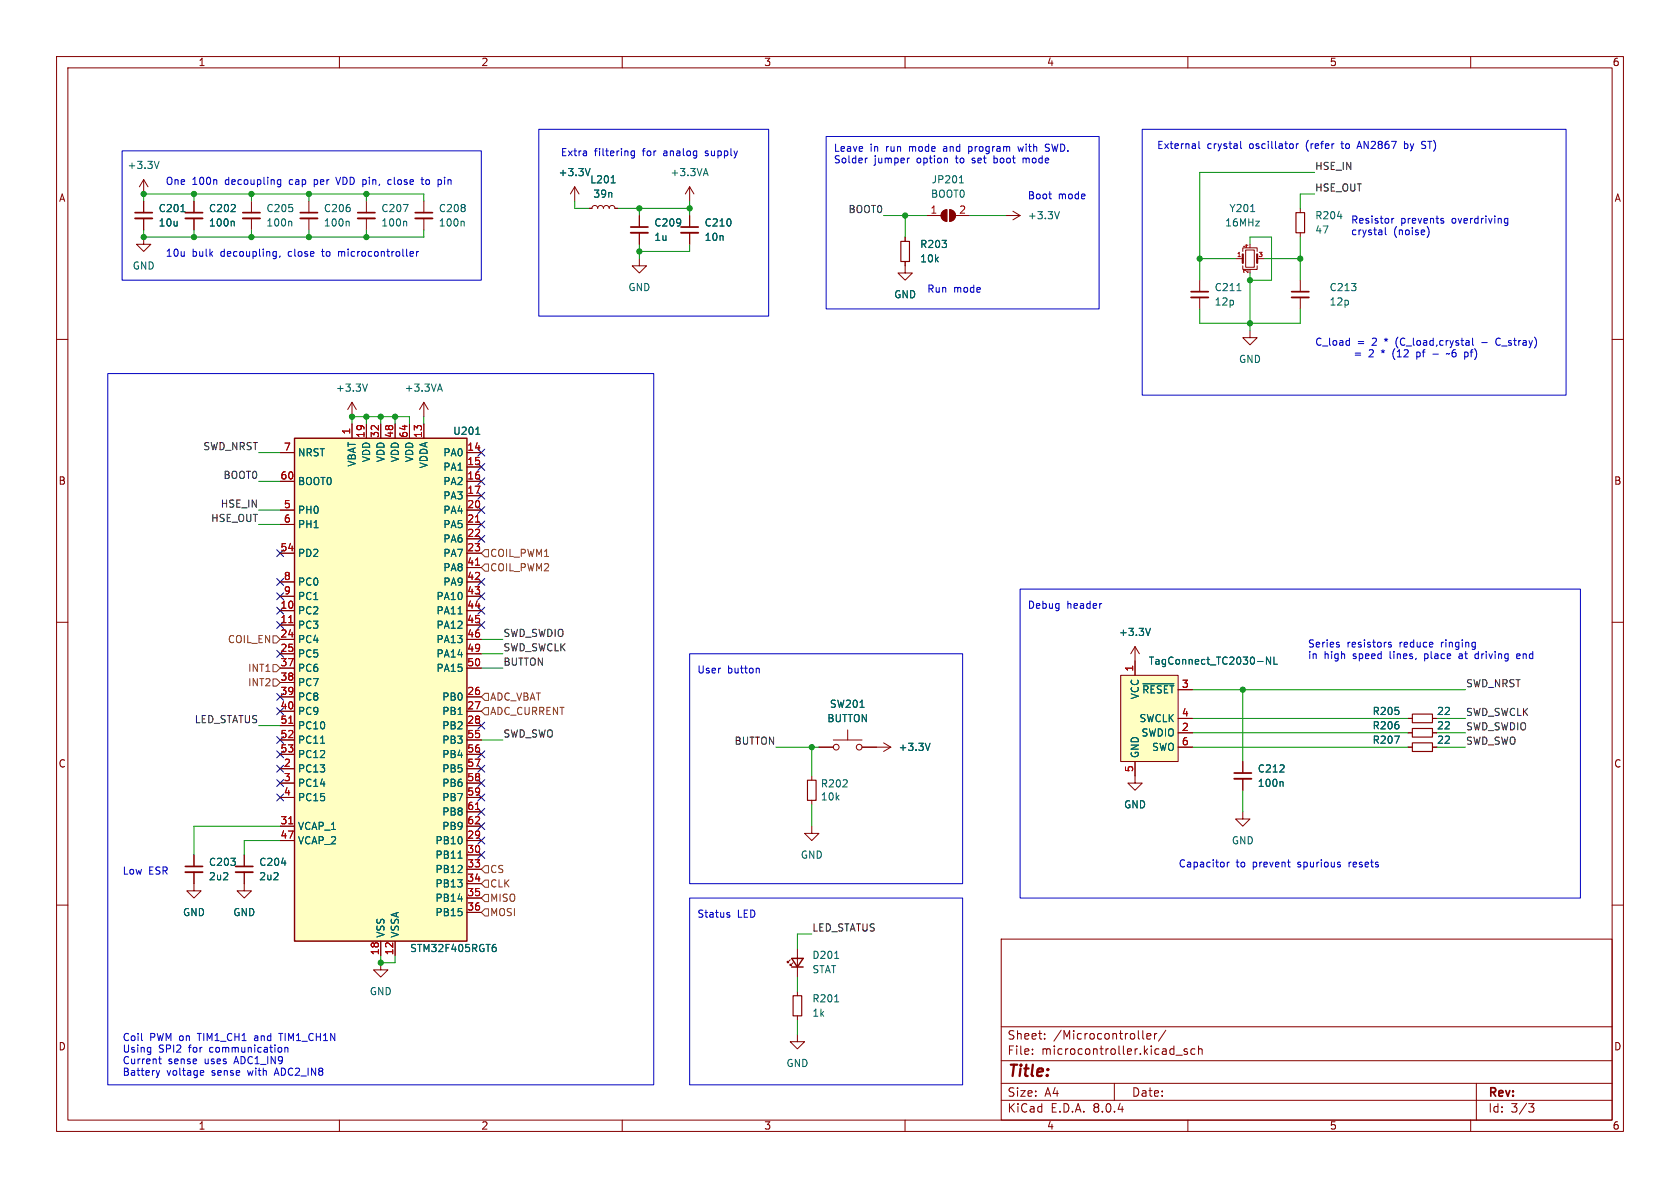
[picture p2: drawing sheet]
<svg xmlns="http://www.w3.org/2000/svg" width="297mm" height="210mm" viewBox="0 0 297 210" stroke-linecap="round" stroke-linejoin="round" font-family="sans-serif">
<g fill="none" stroke="#840000" stroke-width=".18">
<path d="M10 10h277v190h-277zM12 12h273v186h-273zM60 10v2M110 10v2M160 10v2M210 10v2M260 10v2M25.4 31.8v2.5M25.4 35.6v2M25.4 38.6v2M25.4 31.8l-.8 1.2M25.4 31.8l.8 1.2"/>
<path d="M34.3 35.6v2M34.3 38.6v2M44.4 35.6v2M44.4 38.6v2M64.8 35.6v2M64.8 38.6v2M121.9 38.1v2M10 60h2M25.4 41.9v1.3h1.3l-1.3 1.3-1.3-1.3h1.3M121.9 41.1v2.1M285 60h2M10 110h2"/>
<path d="M285 110h2M219.7 134.6v2.1M219.7 137.7v2M248.9 132.1h.8M248.9 127h.8M248.9 129.5h.8M253.2 132.1h.8M253.2 127h.8M253.2 129.5h.8M10 160h2M285 160h2M139.7 169.7l-.5 .5v-.3v.3h.2"/>
<path d="M140.2 170.2l-.5 .5v-.3v.3h.3M141 167.6v5.1M141 175.3v.7M141 179.6v.7M177 166h108v32h-108zM60 198v2M110 198v2M141 182.9v1.3h1.2l-1.2 1.2-1.3-1.2h1.3M160 198v2M177 194.5h108M177 191.5h108M177 187.5h108"/>
<path d="M177 181.5h108M182.5 186.3v.1M182.5 185.5v.1M184.7 183.6v.1M184.7 182.8v.1M197 191.5v3M202 182.2v1.3l.2 .2M202.7 183.2l.8-.1-.1-.3-.4-.1-.3 .2 .1 .7h.6M204.1 182.7v1M204.5 182.7l-.3 .1-.1 .2M206.1 182.1l-1.3 2M207.9 186.5h1.1"/>
<path d="M209.9 185.5l-.4-.1-.2 .2 .1 .2 .5 .2v.3h-.6M210 198v2M211.2 185.5l-.4-.1-.3 .3v.4l.2 .2h.5M211.9 185.5l.2-.1 .4 .1v.9M211.9 184.9v1.5M260 198v2M261 191.5v6.5M270.2 195.1h1l-.5 .6 .4 .1 .1 .5-.3 .3h-.4"/>
</g>
<path d="M23.9 38.6h3M32.8 38.6h3M42.9 38.6h3.1M63.2 38.6h3.1M120.4 41.1h3M218.2 137.7h3" fill="none" stroke="#840000" stroke-width=".33"/>
<path d="M23.9 37.6h3M32.8 37.6h3M42.9 37.6h3.1M63.2 37.6h3.1M120.4 40.1h3M218.2 136.7h3" fill="none" stroke="#840000" stroke-width=".3"/>
<path d="M28.1 28.5l-.4 1.3M32 37.4h.7M41.2 39.1l.2 .2v.7M51.4 39.1l.2 .2v.7M71.3 36.1h.8l-.5 1.3M71.7 39.1l.2 .2v.7M226.7 138.2l.1 .2v.6M246.5 130.1h.9l-.6 1.3M147.6 169.4h.7M147.6 177.1h.7" fill="none" stroke="#006464" stroke-width=".18"/>
<path d="M249.7 131.3h3.5v1.5h-3.5zM249.7 126.2h3.5v1.6h-3.5zM249.7 128.8h3.5v1.5h-3.5zM140.2 176h1.5v3.6h-1.5z" fill="none" stroke="#840000" stroke-width=".2"/>
<path d="M140 169.4h2l-1 1.5zM140 170.9h2" fill="none" stroke="#840000" stroke-width=".25"/>
<path d="M52.1 77.5h30.4v88.9h-30.4z" fill="#ffffc2"/>
<path d="M52.1 77.5h30.4v88.9h-30.4z" fill="none" stroke="#840000" stroke-width=".25"/>
<g fill="none" stroke="#840000" stroke-width=".18">
<path d="M74.9 35.6v2M74.9 38.6v2M113 38.1v2M121.9 33l-.7 1.3M121.9 33v2.6M121.9 33l.8 1.3M163.8 38.1h2.6M166.7 37.4l.7-.3v2a1.02 1.02 0 0 1-.9-.6 1.02 1.02 0 0 1 .2-1.1zM167.9 37.1a1.02 1.02 0 0 1 1 1 1.02 1.02 0 0 1-1 1zM168.9 38.1h2.5M177.8 38.1h2.5M179.1 37.3l1.2 .8"/>
<path d="M180.3 38.1l-1.2 .8M113 45.7v1.3h1.3l-1.3 1.3-1.2-1.3h1.2M113 41.1v2.1M160 46.2v2.1h1.3l-1.3 1.2-1.3-1.2h1.3M160 41.9v.8M212.1 49.5v2.1M212.1 52.6v2M218.4 45.7h1.3M219.7 47v.6h2.5v-.6M219.7 44.5v-.7h2.5v.7M220.2 44.2h1.5v3h-1.5zM222.2 45.7h1.3"/>
<path d="M62.2 71.1v2.6M62.2 74.9v2.6M62.2 71.1l-.7 1.3M62.2 71.1l.8 1.3M64.8 74.9v2.6M67.3 74.9v2.6M69.8 74.9v2.6M72.4 74.9v2.6M74.9 71.1v2.6M74.9 74.9v2.6M74.9 71.1l-.7 1.3M74.9 71.1l.8 1.3"/>
<path d="M49.5 80h2.6M49.5 85.1h2.6M49.5 90.2h2.6M49.5 92.7h2.6M49.5 97.8h2.6M82.5 80h2.6M82.5 82.6h2.6M82.5 85.1h2.6M82.5 87.6h2.6M82.5 90.2h2.6M82.5 92.7h2.6M82.5 95.3h2.6"/>
<path d="M82.5 97.8h2.6M49.5 108h2.6M49.5 110.5h2.6M49.5 113h2.6M49.5 115.6h2.6M49.5 118.1h2.6M49.5 102.9h2.6M49.5 105.4h2.6M82.5 108h2.6M82.5 110.5h2.6M82.5 113h2.6M82.5 115.6h2.6"/>
<path d="M82.5 118.1h2.6M82.5 100.3h2.6M82.5 102.9h2.6M82.5 105.4h2.6M49.5 135.9h2.6M49.5 123.2h2.6M49.5 125.7h2.6M49.5 128.3h2.6M49.5 138.4h2.6M49.5 120.7h2.6M49.5 130.8h2.6M49.5 133.4h2.6"/>
<path d="M82.5 135.9h2.6M82.5 123.2h2.6M82.5 125.7h2.6M82.5 128.3h2.6M82.5 138.4h2.6M82.5 130.8h2.6M82.5 133.4h2.6M143.5 137.2v.7M144.8 132.1h2.5M147.3 130.8h5.1M149.9 129v1.8M152.4 132.1h5.1"/>
<path d="M156.2 131.3l1.3 .8M157.5 132.1l-1.3 .7M34.3 154.2v3.3h1.3l-1.3 1.3-1.3-1.3h1.3M34.3 151.1v2.1M43.2 154.2v3.3h1.2l-1.2 1.3-1.3-1.3h1.3M43.2 151.1v2.1M49.5 148.6h2.6M49.5 146.1h2.6M49.5 141h2.6M82.5 148.6h2.6M82.5 151.1h2.6M82.5 146.1h2.6"/>
<path d="M82.5 153.7h2.6M82.5 156.2h2.6M82.5 158.8h2.6M82.5 141h2.6M82.5 143.5h2.6M143.5 146.1v1.2h1.3l-1.3 1.3-1.3-1.3h1.3M143.5 141.5v.7M67.3 170.2v1.3h1.3l-1.3 1.2-1.3-1.2h1.3M67.3 166.4v2.5M69.8 166.4v2.5M82.5 161.3h2.6"/>
<circle cx="147.8" cy="132.1" r=".51"/>
<circle cx="151.9" cy="132.1" r=".51"/>
</g>
<path d="M84.1 92.3h.7M84.1 99.9h.7M51 110.1h.8M51 127.9h.8M51 145.6h.8M84.1 143.1h.7" fill="none" stroke="#a90000" stroke-width=".18"/>
<g fill="none" stroke="#006464" stroke-width=".18">
<path d="M81.9 39.1l.2 .2v.7M124.5 30.7h.6M124.8 29.8l.4 1.3M169.6 32.3h.7M169.8 31.2l.2-.1v1.2M187.3 37.4l-.4 1.3M221.1 37.4h.7M218.7 51.4h.7M65 67.9l-.5 1.3M77.5 68.8h.6M77.8 67.9l.4 1.3M84.1 76.8h.7"/>
<path d="M81 108.5h.7M56.7 131.4h.7M152 125h.8M164.4 131.4l-.4 1.3M49.8 152.6h.7M81 151.7h.7M87.3 167.4l.3 .1 .1 .2v.4l-.4 .1M87.4 166.9h.2"/>
</g>
<path d="M159.3 42.7h1.5v3.5h-1.5zM142.7 137.9h1.6v3.6h-1.6z" fill="none" stroke="#840000" stroke-width=".2"/>
<path d="M73.4 38.6h3.1M111.5 41.1h3.1M210.6 52.6h3M32.8 154.2h3M41.7 154.2h3" fill="none" stroke="#840000" stroke-width=".33"/>
<path d="M73.4 37.6h3.1M111.5 40.1h3.1M210.6 51.6h3M32.8 153.2h3M41.7 153.2h3" fill="none" stroke="#840000" stroke-width=".3"/>
<g fill="#840000" stroke="#840000" stroke-width=".18">
<path d="M166.7 37.4l.7-.3v2a1.02 1.02 0 0 1-.9-.6 1.02 1.02 0 0 1 .2-1.1z"/>
<path d="M167.9 37.1a1.02 1.02 0 0 1 1 1 1.02 1.02 0 0 1-1 1z"/>
</g>
<path d="M219.7 45v1.5M222.2 45v1.5" fill="none" stroke="#840000" stroke-width=".38"/>
<path d="M198.1 119.4h10.2v15.2h-10.2z" fill="#ffffc2"/>
<g fill="none" stroke="#840000" stroke-width=".18">
<path d="M25.4 35.6v2M25.4 38.6v2M34.3 35.6v2M34.3 38.6v2M54.6 35.6v2M54.6 38.6v2M101.6 33l-.8 1.3M101.6 33v2.6M101.6 33l.8 1.3M104.1 36.8h.5l.2-.3 .4-.2 .3 .2 .2 .3 .1-.3 .4-.2 .3 .2 .2 .3 .1-.3 .4-.2 .3 .2 .2 .3 .1-.3 .4-.2 .4 .2 .1 .3h.5M113 38.1v2M121.9 38.1v2"/>
<path d="M229.9 36.8v.8M113 41.1v2.1M121.9 41.1v2.1M160 41.9v.8M160 46.2v.8M221 58.4v1.3h1.2l-1.2 1.3-1.3-1.3h1.3M229.9 41.1v.8M229.9 49.5v2.1M229.9 52.6v2M62.2 74.9v2.6M64.8 74.9v2.6M67.3 74.9v2.6"/>
<path d="M69.8 74.9v2.6M72.4 74.9v2.6M74.9 74.9v2.6M49.5 80h2.6M49.5 85.1h2.6M49.5 90.2h2.6M49.5 92.7h2.6M49.5 97.8h2.6M82.5 80h2.6M82.5 82.6h2.6M82.5 85.1h2.6M82.5 87.6h2.6"/>
<path d="M82.5 90.2h2.6M82.5 92.7h2.6M82.5 95.3h2.6M82.5 97.8h2.6M49.5 108h2.6M49.5 110.5h2.6M49.5 113h2.6M49.5 115.6h2.6M49.5 118.1h2.6M49.5 102.9h2.6M49.5 105.4h2.6M82.5 108h2.6"/>
<path d="M82.5 110.5h2.6M82.5 113h2.6M82.5 115.6h2.6M82.5 118.1h2.6M82.5 100.3h2.6M82.5 102.9h2.6M82.5 105.4h2.6M198.1 119.4h10.2v15.2h-10.2zM200.7 114.3v5.1M200.7 114.3l-.8 1.3M200.7 114.3l.7 1.3M49.5 135.9h2.6"/>
<path d="M49.5 123.2h2.6M49.5 125.7h2.6M49.5 128.3h2.6M49.5 138.4h2.6M49.5 120.7h2.6M49.5 130.8h2.6M49.5 133.4h2.6M82.5 135.9h2.6M82.5 123.2h2.6M82.5 125.7h2.6M82.5 128.3h2.6M82.5 138.4h2.6"/>
<path d="M82.5 130.8h2.6M82.5 133.4h2.6M144.8 132.1h2.5M152.4 132.1h2.5M200.7 134.6v3.8h1.2l-1.2 1.3-1.3-1.3h1.3M208.3 129.5h2.5M208.3 121.9h2.5M208.3 127h2.5M208.3 132.1h2.5M219.7 134.6v2.1M219.7 137.7v2M248.9 129.5h.8"/>
<path d="M248.9 127h.8M248.9 132.1h.8M253.2 129.5h.8M253.2 127h.8M253.2 132.1h.8M34.3 151.1v2.1M34.3 154.2v2M43.2 151.1v2.1M43.2 154.2v2M49.5 148.6h2.6M49.5 146.1h2.6M49.5 141h2.6"/>
<path d="M82.5 148.6h2.6M82.5 151.1h2.6M82.5 146.1h2.6M82.5 153.7h2.6M82.5 156.2h2.6M82.5 158.8h2.6M82.5 141h2.6M82.5 143.5h2.6M219.7 143.5v1.3h1.3l-1.3 1.3-1.3-1.3h1.3M67.3 166.4v2.5M69.8 166.4v2.5M82.5 161.3h2.6"/>
</g>
<g fill="none" stroke="#006464" stroke-width=".18">
<path d="M32 37.4h.7M41.2 39.1l.2 .2v.7M61.6 39.1l.1 .2v.7M104.3 29.8l-.4 1.3M108 32.3h.8M236.5 38.3h.7M84.1 76.8h.7M81 108.5h.7M203.4 111.1l-.4 1.2M224.6 116.1v1.3l-.7-1.3v1.3M225.2 116.1v1.3h.6M56.7 131.4h.7"/>
<path d="M152 125h.8M164.4 131.4l-.4 1.3M202.1 120.9h5.4M226.7 138.2l.1 .2v.6M246.5 130.1h.9l-.6 1.3M49.8 152.6h.7M81 151.7h.7M87.3 167.4l.3 .1 .1 .2v.4l-.4 .1M87.4 166.9h.2"/>
</g>
<path d="M229.1 37.6h1.5v3.5h-1.5z" fill="none" stroke="#840000" stroke-width=".2"/>
<path d="M53.1 38.6h3M228.3 52.6h3.1" fill="none" stroke="#840000" stroke-width=".33"/>
<path d="M53.1 37.6h3M228.3 51.6h3.1" fill="none" stroke="#840000" stroke-width=".3"/>
<path d="M85.7 97.2h.7v1.2h-.7l-.6-.6zM85.7 99.7h.7v1.3h-.7l-.6-.7zM48.3 112.4h.6l.6 .6-.6 .7h-.6zM48.3 117.5h.6l.6 .6-.6 .6h-.6zM48.3 120h.6l.6 .7-.6 .6h-.6zM85.7 125.1h.7v1.3h-.7l-.6-.7zM85.7 122.6h.7v1.2h-.7l-.6-.6zM85.7 155.6h.7v1.2h-.7l-.6-.6zM85.7 158.1h.7v1.3h-.7l-.6-.6zM85.7 153h.7v1.3h-.7l-.6-.6zM85.7 160.7h.7v1.2h-.7l-.6-.6z" fill="none" stroke="#725600" stroke-width=".18"/>
<g fill="none" stroke="#0000c2" stroke-width=".18">
<path d="M21.6 26.7h63.5v22.8h-63.5zM49.6 31.8h-.3l-.3 .2 .1 .5h.5M49.6 31.8v1l-.2 .2h-.3M59.4 31.3l.4 1.3M69.2 31.8h-.4l-.2 .2 .1 .5h.5M74.4 31.8h.5M74.6 31.3v1.1l.3 .2M77.8 31.8l.3 .2v.4l-.3 .2M95.2 22.9h40.7v33h-40.7zM112.2 26.7v1l-.3 .2h-.3M112.2 26.7h-.4l-.2 .2 .1 .6h.5M146 24.1h48.3v30.5h-48.3z"/>
<path d="M153.3 27.9l-.3 .2M160.8 27.9l-.3 .1M171.2 25.9v1.3M171.2 26.7l.2 .1M171.4 25.9l-.2 .1M175.7 27.5v1.3M175.7 28.7l.1 .1M175.8 27.9l-.1 .1M180 25.9l.2 .9 .2-.7M180.9 27.9v.9M181.2 27.9l-.3 .2M184.8 26.7h.6"/>
<path d="M185.4 34.3h.5M185.5 25.5h-.5l-.2 .2 .1 .3 .5 .2M185.8 35.1h.1M201.9 22.9h75v47h-75zM211.9 25v1.1l.2 .2M219.3 25v1.1l.2 .2M228.5 25.5l.1 .2-.1 .5M229.2 25.4v.9M229.5 25.4l-.3 .3M240 25.9h.6M240.3 25l-.4 1.3M246.1 38.6v.9"/>
<path d="M246.4 38.6l-.3 .2M248.3 25v1.3M248.3 26.2l.4 .1M248.7 25.4l-.4 .1M251.6 25.6l.3 .1M251.6 25h.4M251.9 26.2l-.4 .1M254.9 38.6l.3 .1M254.9 39l.3 .1v.2l-.1 .2h-.3M266.6 38.7l-.4-.1-.2 .2 .1 .6h.5M266.6 38.6v1l-.3 .3-.3-.1M48.5 44.5h.3"/>
<path d="M48.8 44.5v1l-.2 .2M48.8 45.2l-.3 .1M49.5 45.2l-.1 .3M59.9 44.5v.8M60 44.5l-.1 .1M72.7 44.5h.3l.1 .3-.6 .1M73 45.2l-.3 .1M73.6 44.5v.8M74 44.5l-.4 .2M238.6 59.8v1.2M244.9 40.2v1.1l.2 .2M252.6 40.6v.8l-.3 .6"/>
<path d="M260.3 59.8v1.1l.2 .1M264.9 59.8a.69 .69 0 0 0-.5 .6 .69 .69 0 0 0 .5 .6M19 66h96.6v125.8h-96.6zM238.4 60.2l.2 .1M238.6 61h-.2M239.6 62.4h1M239.6 62.8h1M242.2 61.8l-.1 .1M242.5 61.8l.3 .3M242.8 62.2l-.8 .9h.8M246.3 63l.3 .6M247 63.1h.8"/>
<path d="M251 62.3l.1 .2-.1 .5M251.4 62.2h.5M251.6 62v1.1M256.8 62.1v.9l.1 .1 .5-.1v-.5l-.1-.1-.4-.1-.2 .2M259.3 60.2h.2l.2 .2v.6M259.7 61h-.4M259.7 60.5l-.4 .1M260.7 61.6a1.46 1.46 0 0 1 0 2M262 60.6h.9M121.9 115.6h48.3v40.6h-48.3zM133.9 118.1l.3 .2v.7M180.3 104.1h99.1v54.7h-99.1z"/>
<path d="M194.7 106.7h.1M236.6 114l.2 .1-.2 .3M236.6 113.5l.1 .1M245.9 113.6l-.3-.1-.1 .2v.2l.4 .1v.3h-.4M258.1 115.6h-.1M258.1 115.9l-.2 .2 .2 .3M261.2 115.6h-.3l-.1 .2v.5l.4 .1M268.7 115.6h-.4l-.2 .2 .1 .6h.5M268.7 115.9l-.6 .1M121.9 158.8h48.3v33h-48.3zM217 152.4v.9M217.3 152.4l-.3 .3"/>
<path d="M227.6 152.4h.5M228 153.3h.1M236.9 152.9v.3M128.7 161.7l.3 .1v.2l-.1 .1h-.3M128.7 161.3l.3 .1M25.1 183.9l.1 .1M26.5 185.2h.1M26.6 185.2v1.1M26.6 185.9l-.1 .1M27.6 189.2l.3 .9M27.9 190.1l-.2 .3M28 187.2h.5"/>
<path d="M28.2 186.8v1.1l.3 .1M28.2 189.2l-.3 .9M35.6 189.2l.4 .1v.2l-.6 .2M36 190l-.4 .1M49.3 182.7h.7M49.7 185.2l.1 .2-.1 .5M50.4 185.3l.1-.1h.3l.1 .8M50.4 185.2v.8"/>
</g>
<g fill="none" stroke="#009600" stroke-width=".18">
<path d="M25.4 35.6v-1.3h49.5v1.3M34.3 34.3v1.3M44.4 34.3v1.3M54.6 34.3v1.3M64.8 34.3v1.3M101.6 35.6v1.2h2.5M109.2 36.8h12.7M113 36.8v1.3M121.9 35.6v2.5M156.2 38.1h7.6M160 38.1v3.8M171.4 38.1h6.4"/>
<path d="M232.4 30.5h-20.3v19M232.4 34.3h-2.5v2.5M25.4 40.6v1.3h49.5v-1.3M34.3 40.6v1.3M44.4 40.6v1.3M54.6 40.6v1.3M64.8 40.6v1.3M113 43.2v2.5M121.9 43.2v1.3h-8.9M212.1 54.6v2.6h17.8v-2.6M212.1 45.7h6.3M221 43.2v-1.3h3.8v7.6h-3.8"/>
<path d="M221 48.3v10.1M223.5 45.7h6.4M229.9 41.9v7.6M62.2 74.9v-1.2h10.2v1.2M64.8 73.7v1.2M67.3 73.7v1.2M69.8 73.7v1.2M74.9 73.7v1.2M45.7 80h3.8M45.7 90.2h3.8M45.7 85.1h3.8M45.7 92.7h3.8"/>
<path d="M85.1 118.1h3.8M85.1 113h3.8M85.1 115.6h3.8M45.7 128.3h3.8M85.1 130.8h3.8M137.2 132.1h7.6M143.5 132.1v5.1M210.8 121.9h48.3M210.8 129.5h38.1M210.8 127h38.1M210.8 132.1h38.1M219.7 121.9v12.7"/>
<path d="M219.7 139.7v3.8M254 129.5h5.1M254 127h5.1M254 132.1h5.1M49.5 148.6h-6.3v2.5M49.5 146.1h-15.2v5M143.5 142.2v3.9M67.3 168.9v1.3h2.5v-1.3M141 172.7v2.6M143.5 165.1h-2.5v2.5M141 180.3v2.6"/>
</g>
<g fill="none" stroke="#000084" stroke-width=".18">
<path d="M84.5 79.4l1.2 1.2M85.7 79.4l-1.2 1.2M48.9 97.2l1.2 1.2M50.1 97.2l-1.2 1.2M84.5 94.6l1.2 1.3M84.5 89.6l1.2 1.2M84.5 84.5l1.2 1.2M84.5 81.9l1.2 1.3M84.5 92.1l1.2 1.2M84.5 87l1.2 1.2M85.7 94.6l-1.2 1.3M85.7 89.6l-1.2 1.2"/>
<path d="M85.7 84.5l-1.2 1.2M85.7 81.9l-1.2 1.3M85.7 92.1l-1.2 1.2M85.7 87l-1.2 1.2M48.9 104.8l1.2 1.2M48.9 107.3l1.2 1.3M48.9 115l1.2 1.2M48.9 102.3l1.2 1.2M48.9 109.9l1.2 1.2M50.1 115l-1.2 1.2M50.1 104.8l-1.2 1.2M50.1 107.3l-1.2 1.3"/>
<path d="M50.1 102.3l-1.2 1.2M50.1 109.9l-1.2 1.2M84.5 109.9l1.2 1.2M84.5 107.3l1.2 1.3M84.5 104.8l1.2 1.2M84.5 102.3l1.2 1.2M85.7 109.9l-1.2 1.2M85.7 107.3l-1.2 1.3M85.7 104.8l-1.2 1.2M85.7 102.3l-1.2 1.2M48.9 125.1l1.2 1.2M48.9 130.2l1.2 1.2"/>
<path d="M48.9 135.3l1.2 1.2M48.9 137.8l1.2 1.2M48.9 132.7l1.2 1.3M48.9 122.6l1.2 1.2M50.1 130.2l-1.2 1.2M50.1 125.1l-1.2 1.2M50.1 122.6l-1.2 1.2M50.1 135.3l-1.2 1.2M50.1 137.8l-1.2 1.2M50.1 132.7l-1.2 1.3M84.5 127.7l1.2 1.2M84.5 132.7l1.2 1.3"/>
<path d="M84.5 135.3l1.2 1.2M84.5 137.8l1.2 1.2M85.7 127.7l-1.2 1.2M85.7 132.7l-1.2 1.3M85.7 135.3l-1.2 1.2M85.7 137.8l-1.2 1.2M48.9 140.4l1.2 1.2M50.1 140.4l-1.2 1.2M84.5 145.4l1.2 1.3M84.5 148l1.2 1.2M84.5 142.9l1.2 1.2M84.5 140.4l1.2 1.2"/>
<path d="M84.5 150.5l1.2 1.2M85.7 145.4l-1.2 1.3M85.7 148l-1.2 1.2M85.7 142.9l-1.2 1.2M85.7 140.4l-1.2 1.2M85.7 150.5l-1.2 1.2"/>
</g>
<path d="M84.1 92.3h.7M84.1 99.9h.7M51 110.1h.8M51 127.9h.8M51 145.6h.8M84.1 143.1h.7" fill="none" stroke="#a90000" stroke-width=".18"/>
<g fill="#009600" stroke="#009600" stroke-width=".18">
<circle cx="221" cy="57.2" r=".46"/>
<circle cx="221" cy="49.5" r=".46"/>
<circle cx="219.7" cy="121.9" r=".46"/>
<circle cx="67.3" cy="73.7" r=".46"/>
<circle cx="64.8" cy="73.7" r=".46"/>
<circle cx="54.6" cy="41.9" r=".46"/>
<circle cx="54.6" cy="34.3" r=".46"/>
<circle cx="62.2" cy="73.7" r=".46"/>
<circle cx="69.8" cy="73.7" r=".46"/>
<circle cx="113" cy="44.5" r=".46"/>
<circle cx="113" cy="36.8" r=".46"/>
<circle cx="143.5" cy="132.1" r=".46"/>
<circle cx="121.9" cy="36.8" r=".46"/>
<circle cx="160" cy="38.1" r=".46"/>
<circle cx="67.3" cy="170.2" r=".46"/>
<circle cx="44.4" cy="41.9" r=".46"/>
<circle cx="34.3" cy="41.9" r=".46"/>
<circle cx="64.8" cy="34.3" r=".46"/>
<circle cx="64.8" cy="41.9" r=".46"/>
<circle cx="34.3" cy="34.3" r=".46"/>
<circle cx="25.4" cy="41.9" r=".46"/>
<circle cx="25.4" cy="34.3" r=".46"/>
<circle cx="44.4" cy="34.3" r=".46"/>
<circle cx="212.1" cy="45.7" r=".46"/>
<circle cx="229.9" cy="45.7" r=".46"/>
</g>
<text font-size="2.8" fill="#840000" x="178" y="190.9">Title:</text>
<g font-size="2.1" fill="#840000">
<text x="178" y="184">Sheet:</text>
<text x="186.2" y="184">/Microcontroller/</text>
<text x="178" y="186.7">File:</text>
<text x="184.1" y="186.7">microcontroller.kicad_sch</text>
<text x="178" y="196.9">KiCad</text>
<text x="178" y="194.1">Size:</text>
<text x="184.7" y="194.1">A4</text>
<text x="185.7" y="196.9">E.D.A.</text>
<text x="193.3" y="196.9">8.0.4</text>
<text x="200" y="194.1">Date:</text>
<text x="263" y="194.3">Rev:</text>
<text x="263" y="196.9">Id:</text>
<text x="267.1" y="196.9">3/3</text>
</g>
<g font-size="1.8" fill="#840000">
<text x="35" y="11.9">1</text>
<text x="85" y="11.9">2</text>
<text x="135" y="11.9">3</text>
<text x="185" y="11.9">4</text>
<text x="235" y="11.9">5</text>
<text x="285" y="11.9">6</text>
<text x="10.3" y="35.9">A</text>
<text x="285.3" y="35.9">A</text>
<text x="10.3" y="85.9">B</text>
<text x="285.3" y="85.9">B</text>
<text x="10.3" y="135.9">C</text>
<text x="285.3" y="135.9">C</text>
<text x="10.3" y="185.9">D</text>
<text x="285.3" y="185.9">D</text>
<text x="35" y="199.9">1</text>
<text x="85" y="199.9">2</text>
<text x="135" y="199.9">3</text>
<text x="185" y="199.9">4</text>
<text x="235" y="199.9">5</text>
<text x="285" y="199.9">6</text>
</g>
<g font-size="1.8" fill="#0000c2">
<text x="99.1" y="27.7">Extra</text>
<text x="105.1" y="27.7">filtering</text>
<text x="113.7" y="27.7">for</text>
<text x="117.6" y="27.7">analog</text>
<text x="125.2" y="27.7">supply</text>
<text x="147.3" y="26.9">Leave</text>
<text x="147.3" y="29">Solder</text>
<text x="153.8" y="26.9">in</text>
<text x="154.5" y="29">jumper</text>
<text x="156.7" y="26.9">run</text>
<text x="161" y="26.9">mode</text>
<text x="162.2" y="29">option</text>
<text x="167.2" y="26.9">and</text>
<text x="169.3" y="29">to</text>
<text x="171.9" y="26.9">program</text>
<text x="172.3" y="29">set</text>
<text x="176.3" y="29">boot</text>
<text x="180.9" y="26.9">with</text>
<text x="181.7" y="29">mode</text>
<text x="185.9" y="26.9">SWD.</text>
<text x="204.5" y="26.4">External</text>
<text x="213.4" y="26.4">crystal</text>
<text x="221" y="26.4">oscillator</text>
<text x="231.1" y="26.4">(refer</text>
<text x="237.6" y="26.4">to</text>
<text x="240.7" y="26.4">AN2867</text>
<text x="249.1" y="26.4">by</text>
<text x="252.4" y="26.4">ST)</text>
<text x="29.2" y="32.8">One</text>
<text x="33.9" y="32.8">100n</text>
<text x="39.9" y="32.8">decoupling</text>
<text x="51.4" y="32.8">cap</text>
<text x="56" y="32.8">per</text>
<text x="60.2" y="32.8">VDD pin,</text>
<text x="69.6" y="32.8">close</text>
<text x="75.8" y="32.8">to</text>
<text x="78.9" y="32.8">pin</text>
<text x="181.6" y="35.3">Boot</text>
<text x="187.1" y="35.3">mode</text>
<text x="238.8" y="39.6">Resistor</text>
<text x="238.8" y="41.7">crystal</text>
<text x="246.3" y="41.7">(noise)</text>
<text x="247.6" y="39.6">prevents</text>
<text x="256.8" y="39.6">overdriving</text>
<text x="29.2" y="45.5">10u</text>
<text x="33.9" y="45.5">bulk</text>
<text x="39.1" y="45.5">decoupling,</text>
<text x="51.2" y="45.5">close</text>
<text x="57.4" y="45.5">to</text>
<text x="60.5" y="45.5">microcontroller</text>
<text x="163.8" y="51.8">Run</text>
<text x="168.6" y="51.8">mode</text>
<text x="232.4" y="61.2">C_load</text>
<text x="239.9" y="61.2">=</text>
<text x="242.7" y="61.2">2</text>
<text x="243.3" y="63.3">2</text>
<text x="245.1" y="61.2">*</text>
<text x="245.7" y="63.3">*</text>
<text x="247.2" y="61.2">(C_load,crystal</text>
<text x="247.9" y="63.3">(12</text>
<text x="252.3" y="63.3">pf</text>
<text x="255.3" y="63.3">-</text>
<text x="258.1" y="63.3">~6</text>
<text x="265.3" y="61.2">C_stray)</text>
<text x="181.6" y="107.7">Debug</text>
<text x="188.6" y="107.7">header</text>
<text x="123.2" y="119.1">User</text>
<text x="128.6" y="119.1">button</text>
<text x="231.1" y="114.5">Series</text>
<text x="231.1" y="116.6">in</text>
<text x="234.1" y="116.6">high</text>
<text x="238.1" y="114.5">resistors</text>
<text x="239.3" y="116.6">speed</text>
<text x="246" y="116.6">lines,</text>
<text x="247.5" y="114.5">reduce</text>
<text x="252.3" y="116.6">place</text>
<text x="255" y="114.5">ringing</text>
<text x="258.6" y="116.6">at</text>
<text x="261.6" y="116.6">driving</text>
<text x="269.2" y="116.6">end</text>
<text x="21.6" y="154.7">Low</text>
<text x="26.3" y="154.7">ESR</text>
<text x="208.3" y="153.4">Capacitor</text>
<text x="218.5" y="153.4">to</text>
<text x="221.6" y="153.4">prevent</text>
<text x="229.7" y="153.4">spurious</text>
<text x="238.9" y="153.4">resets</text>
<text x="123.2" y="162.3">Status</text>
<text x="130.3" y="162.3">LED</text>
<text x="21.6" y="184.1">Coil</text>
<text x="26.4" y="184.1">PWM on</text>
<text x="35.3" y="184.1">TIM1_CH1</text>
<text x="45.4" y="184.1">and</text>
<text x="50.1" y="184.1">TIM1_CH1N</text>
<text x="21.6" y="186.2">Using</text>
<text x="21.6" y="188.2">Current</text>
<text x="21.6" y="190.2">Battery</text>
<text x="28" y="186.2">SPI2</text>
<text x="29.5" y="190.2">voltage</text>
<text x="29.7" y="188.2">sense</text>
<text x="33.5" y="186.2">for</text>
<text x="36.3" y="188.2">uses</text>
<text x="37.3" y="186.2">communication</text>
<text x="37.5" y="190.2">sense</text>
<text x="41.7" y="188.2">ADC1_IN9</text>
<text x="44.1" y="190.2">with</text>
<text x="49.1" y="190.2">ADC2_IN8</text>
</g>
<g font-size="1.8" fill="#006464">
<text x="22.5" y="30.1">+3.3V</text>
<text x="98.7" y="31.3">+3.3V</text>
<text x="104.2" y="32.6">L201</text>
<text x="104.8" y="35.2">39n</text>
<text x="118.4" y="31.3">+3.3VA</text>
<text x="164.5" y="35.2">BOOT0</text>
<text x="164.6" y="32.6">JP201</text>
<text x="27.9" y="37.7">C201</text>
<text x="27.9" y="40.2">10u</text>
<text x="36.8" y="37.7">C202</text>
<text x="36.8" y="40.2">100n</text>
<text x="47" y="37.7">C205</text>
<text x="47" y="40.2">100n</text>
<text x="57.2" y="37.7">C206</text>
<text x="57.2" y="40.2">100n</text>
<text x="67.3" y="37.7">C207</text>
<text x="67.3" y="40.2">100n</text>
<text x="77.5" y="37.7">C208</text>
<text x="77.5" y="40.2">100n</text>
<text x="115.6" y="40.2">C209</text>
<text x="124.5" y="40.2">C210</text>
<text x="181.6" y="39">+3.3V</text>
<text x="216.5" y="40.2">16MHz</text>
<text x="217.2" y="37.7">Y201</text>
<text x="232.4" y="39">R204</text>
<text x="232.4" y="41.5">47</text>
<text x="23.4" y="47.9">GND</text>
<text x="115.6" y="42.8">1u</text>
<text x="124.5" y="42.8">10n</text>
<text x="162.6" y="44">R203</text>
<text x="162.6" y="46.6">10k</text>
<text x="111" y="51.7">GND</text>
<text x="158" y="52.9">GND</text>
<text x="214.6" y="51.7">C211</text>
<text x="235" y="51.7">C213</text>
<text x="214.6" y="54.2">12p</text>
<text x="235" y="54.2">12p</text>
<text x="218.9" y="64.4">GND</text>
<text x="59.3" y="69.4">+3.3V</text>
<text x="71.4" y="69.4">+3.3VA</text>
<text x="80" y="77.1">U201</text>
<text x="52.6" y="80.9">NRST</text>
<text x="63.1" y="82.6" transform="rotate(-90 63.1 82.6)">VBAT</text>
<text x="65.6" y="81.8" transform="rotate(-90 65.6 81.8)">VDD</text>
<text x="68.2" y="81.8" transform="rotate(-90 68.2 81.8)">VDD</text>
<text x="70.7" y="81.8" transform="rotate(-90 70.7 81.8)">VDD</text>
<text x="73.3" y="81.8" transform="rotate(-90 73.3 81.8)">VDD</text>
<text x="75.8" y="82.9" transform="rotate(-90 75.8 82.9)">VDDA</text>
<text x="78.3" y="80.9">PA0</text>
<text x="78.3" y="83.4">PA1</text>
<text x="52.6" y="86">BOOT0</text>
<text x="78.3" y="86">PA2</text>
<text x="78.3" y="88.5">PA3</text>
<text x="52.6" y="91">PH0</text>
<text x="52.6" y="93.6">PH1</text>
<text x="78.3" y="91">PA4</text>
<text x="78.3" y="93.6">PA5</text>
<text x="52.6" y="98.7">PD2</text>
<text x="78.3" y="96.1">PA6</text>
<text x="78.3" y="98.7">PA7</text>
<text x="78.3" y="101.2">PA8</text>
<text x="52.6" y="103.7">PC0</text>
<text x="52.6" y="106.3">PC1</text>
<text x="77.1" y="106.3">PA10</text>
<text x="78.3" y="103.7">PA9</text>
<text x="52.6" y="108.8">PC2</text>
<text x="52.6" y="111.4">PC3</text>
<text x="52.6" y="113.9">PC4</text>
<text x="77.1" y="108.8">PA11</text>
<text x="77.1" y="111.4">PA12</text>
<text x="77.1" y="113.9">PA13</text>
<text x="197.7" y="112.6">+3.3V</text>
<text x="52.6" y="116.4">PC5</text>
<text x="52.6" y="119">PC6</text>
<text x="77.1" y="116.4">PA14</text>
<text x="77.1" y="119">PA15</text>
<text x="203" y="117.7">TagConnect_TC2030-NL</text>
<text x="52.6" y="121.5">PC7</text>
<text x="52.6" y="124.1">PC8</text>
<text x="78.1" y="124.1">PB0</text>
<text x="146.6" y="125.3">SW201</text>
<text x="201.5" y="123.7" transform="rotate(-90 201.5 123.7)">VCC</text>
<text x="201.8" y="122.8">~{RESET}</text>
<text x="52.6" y="126.6">PC9</text>
<text x="52.6" y="129.1">PC10</text>
<text x="52.6" y="131.7">PC11</text>
<text x="78.1" y="126.6">PB1</text>
<text x="78.1" y="129.1">PB2</text>
<text x="78.1" y="131.7">PB3</text>
<text x="146.2" y="127.9">BUTTON</text>
<text x="201.3" y="127.9">SWCLK</text>
<text x="201.7" y="130.4">SWDIO</text>
<text x="242.6" y="131.7">R207</text>
<text x="242.6" y="126.6">R205</text>
<text x="242.6" y="129.1">R206</text>
<text x="254" y="131.7">22</text>
<text x="254" y="126.6">22</text>
<text x="254" y="129.1">22</text>
<text x="52.6" y="136.8">PC13</text>
<text x="52.6" y="134.2">PC12</text>
<text x="78.1" y="134.2">PB4</text>
<text x="78.1" y="136.8">PB5</text>
<text x="158.8" y="132.9">+3.3V</text>
<text x="201.5" y="134.1" transform="rotate(-90 201.5 134.1)">GND</text>
<text x="203.6" y="132.9">SWO</text>
<text x="222.3" y="136.8">C212</text>
<text x="52.6" y="139.3">PC14</text>
<text x="52.6" y="141.8">PC15</text>
<text x="78.1" y="139.3">PB6</text>
<text x="78.1" y="141.8">PB7</text>
<text x="145" y="139.4">R202</text>
<text x="145" y="141.7">10k</text>
<text x="198.6" y="143.1">GND</text>
<text x="222.3" y="139.3">100n</text>
<text x="52.6" y="146.9">VCAP_1</text>
<text x="52.6" y="149.5">VCAP_2</text>
<text x="76.9" y="149.5">PB10</text>
<text x="78.1" y="144.4">PB8</text>
<text x="78.1" y="146.9">PB9</text>
<text x="217.7" y="149.5">GND</text>
<text x="36.8" y="153.3">C203</text>
<text x="36.8" y="155.8">2u2</text>
<text x="45.7" y="153.3">C204</text>
<text x="45.7" y="155.8">2u2</text>
<text x="76.9" y="152">PB11</text>
<text x="76.9" y="154.5">PB12</text>
<text x="141.5" y="152">GND</text>
<text x="76.9" y="157.1">PB13</text>
<text x="76.9" y="159.6">PB14</text>
<text x="32.3" y="162.2">GND</text>
<text x="41.1" y="162.2">GND</text>
<text x="68.2" y="165.9" transform="rotate(-90 68.2 165.9)">VSS</text>
<text x="70.7" y="165.9" transform="rotate(-90 70.7 165.9)">VSSA</text>
<text x="76.9" y="162.2">PB15</text>
<text x="72.4" y="168.5">STM32F405RGT6</text>
<text x="143.5" y="169.7">D201</text>
<text x="143.5" y="172.3">STAT</text>
<text x="65.3" y="176.1">GND</text>
<text x="143.5" y="177.4">R201</text>
<text x="143.5" y="179.9">1k</text>
<text x="138.9" y="188.8">GND</text>
</g>
<g font-size="1.8" fill="#0f0f0f">
<text x="232.4" y="33.9">HSE_OUT</text>
<text x="232.4" y="30.1">HSE_IN</text>
<text x="149.9" y="37.8">BOOT0</text>
<text x="35.8" y="79.7">SWD_NRST</text>
<text x="38.9" y="89.8">HSE_IN</text>
<text x="39.4" y="84.7">BOOT0</text>
<text x="37.2" y="92.4">HSE_OUT</text>
<text x="88.9" y="112.7">SWD_SWDIO</text>
<text x="88.9" y="117.8">BUTTON</text>
<text x="88.9" y="115.2">SWD_SWCLK</text>
<text x="259.1" y="121.6">SWD_NRST</text>
<text x="34.3" y="127.9">LED_STATUS</text>
<text x="88.9" y="130.5">SWD_SWO</text>
<text x="129.8" y="131.7">BUTTON</text>
<text x="259.1" y="129.2">SWD_SWDIO</text>
<text x="259.1" y="131.7">SWD_SWO</text>
<text x="259.1" y="126.7">SWD_SWCLK</text>
<text x="143.5" y="164.8">LED_STATUS</text>
</g>
<g font-size="1.8" fill="#a90000">
<text x="164.4" y="37.8">1</text>
<text x="169.5" y="37.8">2</text>
<text x="62" y="76.9" transform="rotate(-90 62 76.9)">1</text>
<text x="64.5" y="77.5" transform="rotate(-90 64.5 77.5)">19</text>
<text x="67.1" y="77.5" transform="rotate(-90 67.1 77.5)">32</text>
<text x="69.6" y="77.5" transform="rotate(-90 69.6 77.5)">48</text>
<text x="72.1" y="77.5" transform="rotate(-90 72.1 77.5)">64</text>
<text x="74.7" y="77.5" transform="rotate(-90 74.7 77.5)">13</text>
<text x="50.1" y="79.8">7</text>
<text x="82.5" y="79.8">14</text>
<text x="82.5" y="82.3">15</text>
<text x="49.5" y="84.8">60</text>
<text x="50.1" y="89.9">5</text>
<text x="82.5" y="84.8">16</text>
<text x="82.5" y="87.4">17</text>
<text x="82.5" y="89.9">20</text>
<text x="50.1" y="92.5">6</text>
<text x="82.5" y="92.5">21</text>
<text x="82.5" y="95">22</text>
<text x="49.5" y="97.5">54</text>
<text x="82.5" y="97.5">23</text>
<text x="82.5" y="100.1">41</text>
<text x="49.5" y="107.7">10</text>
<text x="50.1" y="102.6">8</text>
<text x="50.1" y="105.2">9</text>
<text x="82.5" y="102.6">42</text>
<text x="82.5" y="105.2">43</text>
<text x="82.5" y="107.7">44</text>
<text x="49.5" y="110.2">11</text>
<text x="49.5" y="112.8">24</text>
<text x="82.5" y="110.2">45</text>
<text x="82.5" y="112.8">46</text>
<text x="49.5" y="115.3">25</text>
<text x="49.5" y="117.9">37</text>
<text x="82.5" y="115.3">49</text>
<text x="82.5" y="117.9">50</text>
<text x="200.4" y="118.8" transform="rotate(-90 200.4 118.8)">1</text>
<text x="49.5" y="120.4">38</text>
<text x="49.5" y="122.9">39</text>
<text x="49.5" y="125.5">40</text>
<text x="82.5" y="122.9">26</text>
<text x="82.5" y="125.5">27</text>
<text x="208.8" y="121.7">3</text>
<text x="49.5" y="128">51</text>
<text x="49.5" y="130.6">52</text>
<text x="82.5" y="128">28</text>
<text x="82.5" y="130.6">55</text>
<text x="208.8" y="129.3">2</text>
<text x="208.8" y="126.7">4</text>
<text x="208.8" y="131.8">6</text>
<text x="49.5" y="133.1">53</text>
<text x="50.1" y="135.6">2</text>
<text x="82.5" y="133.1">56</text>
<text x="82.5" y="135.6">57</text>
<text x="200.4" y="136.6" transform="rotate(-90 200.4 136.6)">5</text>
<text x="50.1" y="138.2">3</text>
<text x="50.1" y="140.7">4</text>
<text x="82.5" y="138.2">58</text>
<text x="82.5" y="140.7">59</text>
<text x="82.5" y="143.3">61</text>
<text x="49.5" y="145.8">31</text>
<text x="49.5" y="148.3">47</text>
<text x="82.5" y="148.3">29</text>
<text x="82.5" y="145.8">62</text>
<text x="82.5" y="150.9">30</text>
<text x="82.5" y="153.4">33</text>
<text x="82.5" y="156">34</text>
<text x="82.5" y="158.5">35</text>
<text x="82.5" y="161">36</text>
<text x="67.1" y="169" transform="rotate(-90 67.1 169)">18</text>
<text x="69.6" y="169" transform="rotate(-90 69.6 169)">12</text>
</g>
<g font-size="1.8" fill="#725600">
<text x="86.6" y="98.7">COIL_PWM1</text>
<text x="86.6" y="101.2">COIL_PWM2</text>
<text x="40.2" y="113.9">COIL_EN</text>
<text x="43.8" y="119">INT1</text>
<text x="43.8" y="121.5">INT2</text>
<text x="86.6" y="124.1">ADC_VBAT</text>
<text x="86.6" y="126.6">ADC_CURRENT</text>
<text x="86.6" y="154.5">CS</text>
<text x="86.6" y="157.1">CLK</text>
<text x="86.6" y="159.6">MISO</text>
<text x="86.6" y="162.2">MOSI</text>
</g>
<g font-size="1.1" fill="#a90000">
<text x="218.6" y="45.5">1</text>
<text x="220.7" y="44" transform="rotate(-90 220.7 44)">4</text>
<text x="222.4" y="45.5">3</text>
<text x="220.7" y="48.5" transform="rotate(-90 220.7 48.5)">2</text>
</g>
</svg>
